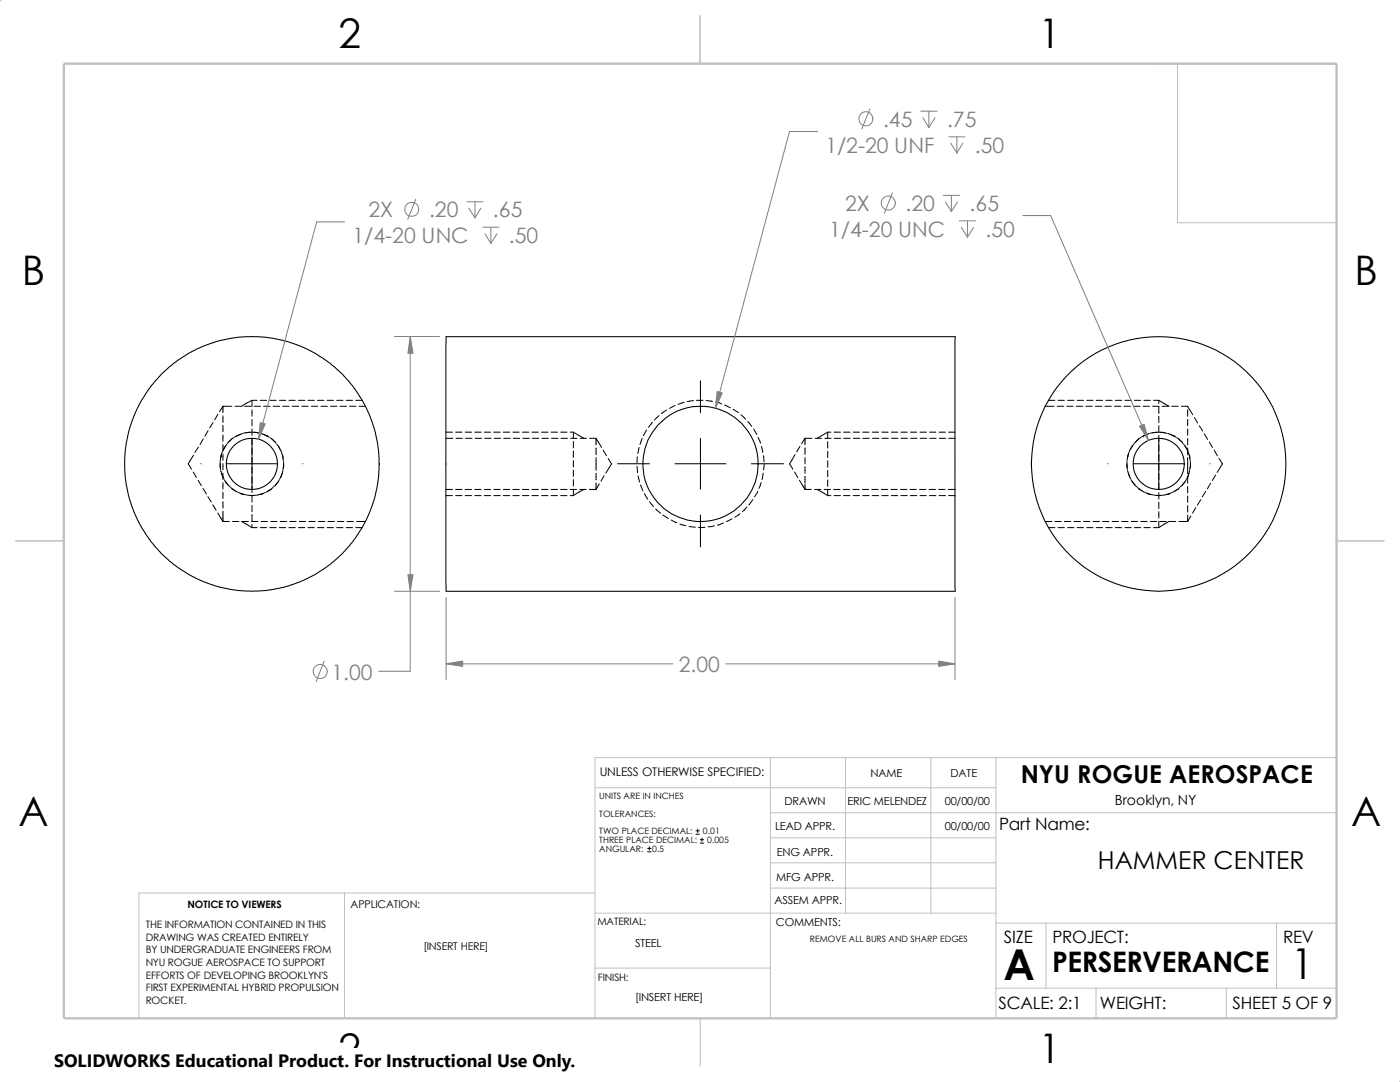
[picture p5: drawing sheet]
<svg xmlns="http://www.w3.org/2000/svg" width="279mm" height="216mm" viewBox="0 0 279 216" stroke-linecap="round" stroke-linejoin="round" font-family="sans-serif">
<g fill="none" stroke="#c0c0c0" stroke-width=".2">
<path d="M0 -.1l.2 .3M0 -.1v.3M.1 -.1l-.2 .2M-.1 0h.3M228.6 12.7h38.1v38.1M235 12.7v31.7h31.7M118.7 157.2h80.1M153.8 151.2v52M168.7 151.2v31M185.8 151.2v31M198.8 151.2v52M266.7 151.2h-148v52"/>
<path d="M68.7 178.2v25M118.7 178.2h-91v25M153.8 177.2h45M153.8 172.2h45M153.8 162.2h112.9M153.8 167.2h45M118.7 182.2h80.1M118.7 193.2h35.1M198.8 184.2h67.9M198.8 197.2h67.9M208.7 184.2v13M218.7 197.2v6"/>
<path d="M244.7 197.2v6M254.8 184.2v13M279.3 215.9h.1M279.3 215.8l.1 .1M279.4 215.8v.1M279.4 215.9h.1"/>
</g>
<path d="M139.7 3.2v9.5M139.7 3.1v9.6M3.1 107.9h9.6M266.7 107.9h9.5M139.7 203.2v9.5" fill="none" stroke="#c0c0c0" stroke-width=".21"/>
<path d="M12.7 12.7h254v190.5h-254z" fill="none" stroke="#c0c0c0" stroke-width=".47"/>
<g fill="none" stroke="#000" stroke-width=".2">
<path d="M50.3 79.9l-2.1 1.2h-1.3M50.3 79.9h1M50.3 79.9v1.3M51.9 79.9h1.3M53.8 79.9h1.3M55.8 79.9h1.2M57.7 79.9h1.2M59.6 79.9h1.2M61.5 79.9h1.2M63.4 79.9h1.2M65.3 79.9h1.2M67.2 79.9h1.3"/>
<path d="M69.1 79.9h1.3M71 79.9h1.3M138.4 79.9l-1.2 .2M139 79.9h1.3M139.8 76v6.4M140.9 79.9l1.3 .2M209.3 79.9h1.2M211.2 79.9h1.2M213.1 79.9h1.2M215 79.9h1.2M216.9 79.9h1.2M218.8 79.9h1.2"/>
<path d="M220.7 79.9h1.3M222.6 79.9h1.3M224.5 79.9h1.3M226.4 79.9h1.3M228.3 79.9h1.3M230.2 79.9h1.1M231.3 79.9l2 1.2M231.3 79.9v.6M38.6 94.2l.6 1.1M38.6 90.8l-1.1 1.8 .7 1M39.5 95.8l.7 1.1M39.6 89.2l-.7 1.1"/>
<path d="M40.1 92.5h.1M40.5 97.5l.7 1.1M40.6 87.6l-.7 1.1M41.5 99.1l.7 1.1M41.5 85.9l-.6 1.1M42.5 84.3l-.6 1.1M43.5 82.7l-.7 1.1M43.9 92.1v1M43.9 93.1l.1 .2M43.9 93.1l.1 .7M44.1 94l.3 1.1M44.1 91l-.1 .4"/>
<path d="M44.1 91l-.2 .9M44.2 94.4l.2 .7M44.2 90.7l-.1 .3M44.3 90.3l-.2 .7M44.4 95.1l.1 .1M44.4 95.1l.3 .5M44.5 81.1v1.2M44.5 83v1.2M44.5 84.9v1.2M44.5 86.8v1.3M44.5 88.7v1.3M44.5 90.6v1.3"/>
<path d="M44.5 92.5v1.3M44.5 94.4v1.3M44.5 96.3v1.3M44.5 98.2v1.3M44.5 81.1l-.7 1M44.5 81.1h1.8M44.8 95.8l.7 1M45 89.1l-.4 .6M45 89.1l-.6 1M45 96.1l.8 1M45 89v.1M45.2 92.5h10.1"/>
<path d="M45.3 88.6l-.3 .5M46 97.2l.4 .4M46.3 87.5l-.9 1M46.4 97.6l.6 .4M46.4 97.6l1 .6M46.7 87.3l-1 .8M47.2 87h.1M47.2 87l-.4 .2M47.5 98.3l.7 .3M48 98.4l.2 .2M48 86.7l-.8 .3M48.2 98.6l.5 .1"/>
<path d="M48.2 98.6l1 .2M48.4 86.5l-1.2 .5M48.8 81.1h1.3M49.2 86.3h2.1M49.2 86.3l-.2 .1M49.2 86.3l-.6 .1M49.4 98.8l.9 .1M49.8 86.2l-.6 .1M50.3 81.8v1.3M50.3 83.7v1.3M50.3 85.6v1.3M50.3 87.5v10.8"/>
<path d="M50.3 98.9v1.3M50.3 82.4h.1M50.6 98.8l-.3 .1M50.7 81.1h1.3M50.7 86.2l.6 .1M51.1 98.8l-.8 .1M51.3 98.8h.1M51.3 86.3l.7 .2M51.3 86.3l.2 .1M52.2 86.5l1.1 .5M52.3 98.6l-1 .2M52.3 98.6l-.6 .1"/>
<path d="M52.6 86.7l.7 .3M52.6 81.1h1.3M52.9 98.3l-.6 .3M53.3 87h.1M53.3 87l.4 .2M53.8 87.3l1 .8M54.1 97.6l-1 .6M54.2 87.6l.9 .9M54.5 97.2l-1 .8M54.5 81.1h1.3M55.2 88.6l.4 .5M55.5 96.2l-.9 .9"/>
<path d="M55.5 89l.1 .1M55.6 89.1l.5 1M55.6 89.1l.3 .6M55.7 95.8l-.8 1M56.1 95.1l-.3 .5M56.1 95.1l-.1 .1M56.2 90.3l.2 .7M56.3 94.4l-.2 .7M56.3 90.7l.1 .3M56.4 81.1h1.3M56.4 91l.2 .9M56.4 91l.1 .5"/>
<path d="M56.4 94l-.3 1.1M56.6 93.1l-.2 .8M56.6 92.1v1M56.6 93.1l-.1 .3M58.3 81.1h1.3M60.2 81.1h1.3M60.4 92.5h.1M62.1 81.1h1.3M64.1 81.1h1.2M66 81.1h1.2M67.9 81.1h1.2M69.8 81.1h1.2"/>
<path d="M71.7 81.1h1.2M89 87.5h1.4M89 97.7h1.3M89 98.9h1.3M89 86.2h1.3M90.9 97.7h1.3M90.9 98.9h1.3M90.9 86.2h1.3M91 87.5h1.3M92.8 97.7h1.3M92.8 98.9h1.3M92.8 86.2h1.3"/>
<path d="M92.9 87.5h1.3M94.7 97.7h1.3M94.7 98.9h1.3M94.7 86.2h1.3M94.8 87.5h1.3M96.6 97.7h1.3M96.6 98.9h1.3M96.6 86.2h1.3M96.7 87.5h1.3M98.6 97.7h1.2M98.6 98.9h1.2M98.6 86.2h1.2"/>
<path d="M98.6 87.5h1.3M100.5 97.7h1.2M100.5 98.9h1.2M100.5 86.2h1.2M100.5 87.5h1.3M102.4 97.7h1.2M102.4 98.9h1.2M102.4 86.2h1.2M102.4 87.5h1.3M104.3 97.7h1.2M104.3 98.9h1.2M104.3 86.2h1.2"/>
<path d="M104.4 87.5h1.2M106.2 97.7h1.2M106.2 98.9h1.2M106.2 86.2h1.2M106.3 87.5h1.2M108.1 97.7h1.2M108.1 98.9h1.2M108.1 86.2h1.2M108.2 87.5h1.2M110 97.7h1.3M110 98.9h1.3M110 86.2h1.3"/>
<path d="M110.1 87.5h1.2M111.9 97.7h1.3M111.9 98.9h1.3M111.9 86.2h1.3M112 87.5h1.2M113.8 97.7h1.3M113.8 98.9h.6M113.8 86.2h.6M113.9 87.5h1.2M114.4 86.2l2.1 1.3M114.4 86.2v1.3M114.4 88.1v1.3"/>
<path d="M114.4 90v1.3M114.4 91.9v1.3M114.4 93.8v1.3M114.4 95.7v1.3M114.4 97.6v1.3M115.7 97.7h1.3M115.8 87.5h1.3M116.5 97.7l-2.1 1.2M117.6 97.7h1.4M117.7 87.5h1.3l1.1 1.8M119 87.5v1.3M119 89.4v1.3"/>
<path d="M119 91.3v2.6M119 94.5v1.3M119 96.4v1.3M119.6 96.6l-.6 1.1M120.4 89.8l.6 1.1M120.6 94.9l-.7 1.1M121.4 91.5l.6 1.1-1.1 1.8M123.2 92.5h6.4M127.1 93l.2 1.3M127.2 91.1l-.1 1.3M127.3 95l.3 1.2M127.6 89.3l-.3 1.2"/>
<path d="M127.8 96.8l.5 1.2M128.1 87.5l-.4 1.2M128.6 98.5l.6 1.1M129 85.8l-.6 1.1M130.2 84.3l-.8 1M131.5 82.9l-.9 .9M133.1 81.8l-1.1 .7M134.7 92.5h10.2M134.7 80.9l-1.1 .6M136.5 80.3l-1.2 .4M139.8 87.5v10.1M142.8 80.2l1.2 .4"/>
<path d="M144.6 80.8l1.2 .6M146.3 81.7l1.1 .6M147.9 82.8l.9 .9M149.2 84.1l.8 1M149.9 92.5h6.5M150.2 99.7l-.7 1M150.4 85.6l.6 1.1M151.2 98l-.6 1.1M151.3 87.2l.5 1.2M151.9 96.3l-.4 1.2M152 89.1l.2 1.2M152.3 94.4l-.2 1.3"/>
<path d="M152.4 90.9l.1 1.3M152.5 92.5l-.1 1.3M157.6 92.6l.6 1M158.6 94.2l.6 1.1M158.7 90.7l-1.1 1.9M159.6 95.8l1.1 1.8M159.6 89.1l-.6 1.1M160.7 87.5v1.2M160.7 89.4v1.2M160.7 91.3v1.2M160.7 93.2v1.2M160.7 95.1v1.3"/>
<path d="M160.7 96.6v1.1M160.7 87.5h1.4M160.7 97.7h1.2M160.7 87.5l-.7 1M162.6 97.7h1.2M162.7 87.5h1.3M163.1 97.7l2.1 1.2M164.5 97.7h1.2M164.6 87.5h1.3M165.2 98.9h.6M165.2 86.2h.6M165.2 86.2l-2.1 1.3"/>
<path d="M165.2 86.2v1.3M165.2 88.1v1.3M165.2 90v1.3M165.2 91.9v1.3M165.2 93.9v1.2M165.2 95.8v1.2M165.2 97.7v1.2M166.4 97.7h1.2M166.5 98.9h1.2M166.5 86.2h1.2M166.5 87.5h1.3M168.3 97.7h1.2"/>
<path d="M168.4 98.9h1.2M168.4 86.2h1.2M168.4 87.5h1.3M170.2 97.7h1.2M170.3 98.9h1.2M170.3 86.2h1.2M170.3 87.5h1.3M172.1 97.7h1.3M172.2 98.9h1.2M172.2 86.2h1.2M172.2 87.5h1.3M174 97.7h1.3"/>
<path d="M174.1 98.9h1.2M174.1 86.2h1.2M174.1 87.5h1.3M175.9 97.7h1.3M176 98.9h1.2M176 86.2h1.2M176 87.5h1.3M177.8 97.7h1.3M177.9 98.9h1.3M177.9 86.2h1.3M177.9 87.5h1.3M179.7 97.7h1.3"/>
<path d="M179.8 98.9h1.3M179.8 86.2h1.3M179.8 87.5h1.3M181.6 97.7h1.3M181.7 98.9h1.3M181.7 86.2h1.3M181.7 87.5h1.3M183.5 97.7h1.3M183.6 98.9h1.3M183.6 86.2h1.3M183.6 87.5h1.3M185.4 97.7h1.3"/>
<path d="M185.5 98.9h1.3M185.5 86.2h1.3M185.5 87.5h1.3M187.3 97.7h1.3M187.4 98.9h1.3M187.4 86.2h1.3M187.5 87.5h1.2M189.2 97.7h1.4M189.3 98.9h1.3M189.3 86.2h1.3M189.4 87.5h1.2M208.6 81.1h1.8"/>
<path d="M211 81.1h1.3M212.9 81.1h1.3M214.8 81.1h1.3M216.7 81.1h1.3M218.6 81.1h1.3M220.5 81.1h1.3M221.1 92.5h.1M222.4 81.1h1.3M224.3 81.1h1.3M224.9 93.1l.1 .7M224.9 92.1v1M224.9 93.1l.1 .2"/>
<path d="M225 94l.4 1.1M225.1 91l-.2 .9M225.1 91l-.1 .4M225.2 94.4l.2 .7M225.2 90.7l-.1 .3M225.3 90.3l-.2 .7M225.4 95.1l.3 .5M225.4 95.1l.1 .1M225.8 95.8l.7 1M225.9 89.1l-.5 1M225.9 89.1l-.3 .6M226 96.1l.8 1"/>
<path d="M226 89l-.1 .1M226.2 92.5h10.1M226.2 81.1h1.3M226.3 88.6l-.4 .5M226.9 97.2l.4 .4M227.2 87.5l-.8 1M227.3 97.6l1.1 .6M227.3 97.6l.7 .4M227.7 87.3l-1 .8M228.1 81.1h1.3M228.2 87h.1M228.2 87l-.4 .2"/>
<path d="M228.5 98.3l.7 .3M228.9 98.4l.3 .2M228.9 86.7l-.7 .3M229.2 98.6l1 .2M229.2 98.6l.5 .1M229.4 86.5l-1.2 .5M230 81.1h1.3M230.2 86.3l-.7 .1M230.2 86.3l-.2 .1M230.3 98.8l1 .1M230.8 86.2l-.6 .1M231.3 82.4h.1"/>
<path d="M231.3 81.2v1.2M231.3 83.1v1.2M231.3 85v1.2M231.3 86.9v10.8M231.3 98.3v1.3M231.3 86.2l1 .1M231.3 86.2l-1.1 .1M231.6 98.8l-.3 .1M231.7 86.2l.6 .1M231.9 81.1h1.3M232.1 98.8l-.8 .1M232.3 86.3l.2 .1"/>
<path d="M232.3 86.3l.7 .2M233.1 86.5l1.2 .5M233.3 98.6l-1.1 .2M233.3 98.6l-.6 .1M233.6 86.7l.7 .3M233.8 81.1h1.3M233.9 98.3l-.6 .3M234.3 87h.1M234.3 87l.4 .2M234.8 87.3l1 .8M235.1 97.6l-1 .6M235.2 87.6l.9 .9"/>
<path d="M235.5 97.2l-1.1 .8M235.8 81.1l1.2 .1M236.2 88.6l.4 .5M236.4 96.2l-.8 .9M236.5 89l.1 .1M236.6 89.1l.3 .6M236.6 89.1l.5 1M236.7 95.8l-.8 1M237 81.1l1 1.7M237 81.8v1.3M237 83.7v1.3M237 85.6v1.3"/>
<path d="M237 87.5v1.3M237 89.4v1.3M237 91.3v3.2M237 95.2v1.2M237 97.1v1.2M237 99v1.2M237.1 95.1l-.1 .1M237.1 95.1l-.3 .5M237.2 90.3l.2 .7M237.3 94.4l-.2 .7M237.3 90.7l.1 .3M237.4 91v.5"/>
<path d="M237.4 94l-.3 1.1M237.4 91l.1 .9M237.6 92.1v1M237.6 93.1l-.1 .3M237.6 93.1l-.2 .8M238.4 83.3l.6 1.1M239.4 85l.6 1M239.6 99.7l-.6 1.1M240.3 86.6l.7 1.1M240.6 98l-.7 1.1M241.3 88.2l.7 1.1M241.4 92.5h.1"/>
<path d="M241.6 96.4l-.6 1.1M242.3 89.8l.7 1.1M242.6 94.8l-.7 1.1M243.3 91.5l.7 1.1M244 92.5l-1.1 1.8M42.5 100.7l.6 1.1M43.5 102.4l1 1.7M44.5 100.1v1.3M44.5 102v2.1M44.5 104.1h1.3M46.4 104.1h1.3M48.2 104.1l2.1 1.2"/>
<path d="M48.3 104.1h1.3M50.2 104.1h1.3M50.3 105.3h1M50.3 100.8v1.3M50.3 104.6v.7M50.3 102.7v1.3M51.9 105.3h1.3M52.1 104.1h1.3M53.8 105.3h1.3M54 104.1h1.3M55.8 105.3h1.2M55.9 104.1h1.3"/>
<path d="M57.7 105.3h1.2M57.8 104.1h1.3M59.6 105.3h1.2M59.7 104.1h1.3M61.5 105.3h1.2M61.6 104.1h1.3M63.4 105.3h1.2M63.5 104.1h1.3M65.3 105.3h1.2M65.4 104.1h1.3M67.2 105.3h1.3M67.4 104.1h1.2"/>
<path d="M69.1 105.3h1.3M69.3 104.1h1.2M71 105.3h1.3M71.2 104.1h1.7M129.6 100.1l.8 1M130.9 101.6l.9 .8M132.3 102.8l1.1 .7M133.9 103.8l1.2 .5M135.7 104.6l1.2 .3M137.5 105l1.3 .2M139.8 102.7v6.4M140.7 105.2h-1.3"/>
<path d="M142.6 104.9l-1.3 .2M144.4 104.4l-1.2 .4M146.1 103.5l-1.2 .6M147.7 102.5l-1.1 .7M149.1 101.2l-.9 .9M208.6 104.1h1.3M209.3 105.3h1.2M210.5 104.1h1.3M211.2 105.3h1.2M212.4 104.1h1.3M213.1 105.3h1.2M214.3 104.1h1.3"/>
<path d="M215 105.3h1.2M216.2 104.1h1.3M216.9 105.3h1.2M218.1 104.1h1.3M218.8 105.3h1.2M220 104.1h1.3M220.7 105.3h1.3M222 104.1h1.2M222.6 105.3h1.3M223.9 104.1h1.2M224.5 105.3h1.3M225.8 104.1h1.2"/>
<path d="M226.4 105.3h1.3M227.7 104.1h1.2M228.3 105.3h1.3M229.6 104.1h1.2M230.2 105.3h1.1M231.3 102.7h.1M231.3 100.2v1.3M231.3 102.1v1.3M231.3 104v1.3M231.5 104.1h1.2M233.3 104.1l-2 1.2M233.4 104.1h1.3"/>
<path d="M235.3 104.1h1.7M237 100.9v1.3M237 102.8v1.3M237.7 103l-.7 1.1M238.6 101.3l-.6 1.1M129.2 170h.7M129.2 169.3h.7M129.6 169v.6M138.9 166.5h.7M138.9 165.8h.7M139.2 165.4v.7M139.7 168.2h.7"/>
<path d="M139.7 167.6h.7M140.1 167.2v.7"/>
</g>
<g fill="none" stroke="#000" stroke-width=".21">
<path d="M75.7 92.5l-.4 4.4-.7 3-1.5 3.8-1.4 2.4a25.4 25.4 0 0 1-41.3 2.3 25.4 25.4 0 0 1 11.3-39.8 25.4 25.4 0 0 1 33.9 23.6l.1 .4M89 118h101.6M89 117.9v-50.7h101.6v50.7"/>
<circle cx="50.3" cy="92.6" r="5.1"/>
<circle cx="139.8" cy="92.6" r="11.5"/>
<circle cx="231.2" cy="92.6" r="25.4"/>
<circle cx="231.2" cy="92.6" r="5.1"/>
</g>
<g fill="none" stroke="#808080" stroke-width=".2">
<path d="M83 39.8l-1.6 4M163.2 26.2h-5.6l-14.8 55.2M173.6 21.7l-1.6 4M178.1 38.5l-1.6 4M183.8 22.2h3.2M184.2 23.5l1.2 1.9M185.4 22.2v3.2M186.6 23.5l-1.2 1.9M188.3 39h3.2M189.4 27.3h3.2M189.7 28.6l1.3 1.9M189.9 39v3.2"/>
<path d="M191 27.3v3.2M192.2 28.6l-1.2 1.9M68.7 44.3h-5.5l-11.6 43.3M93.2 40.3h3.2M93.6 41.5l1.2 2M94.8 40.3v3.2M96 41.5l-1.2 2M96.4 45.3h3.2M96.8 46.7l1.2 1.9M98 45.3v3.3M99.2 46.7l-1.2 1.9M188.7 40.3l1.2 1.9"/>
<path d="M191.1 40.3l-1.2 1.9M191.5 44.1h3.2M191.9 45.4l1.2 1.9M193.1 44.1v3.2M194.3 45.4l-1.2 1.9M204.1 43h5.6l19.5 44.9M78.7 67.1h9M81.9 67.1v66.8h-6.3M78.7 118h9M89 119.2v16.4M190.6 119.2v16.4M64.7 132l-1.6 4"/>
<path d="M89 132.5h45.3M144.8 132.5h45.8"/>
<circle cx="172.8" cy="23.7" r="1.41"/>
<circle cx="82.2" cy="41.8" r="1.41"/>
<circle cx="177.3" cy="40.5" r="1.41"/>
<circle cx="63.9" cy="134" r="1.41"/>
</g>
<g fill="#808080" stroke="#808080" stroke-width=".2">
<path d="M143.1 78.1l1 .3-1.3 3z"/>
<path d="M89 132.5l3.3-.6v1.1z"/>
<path d="M187.3 131.9l3.3 .6-3.3 .5z"/>
<path d="M81.9 67.1l.5 3.4h-1z"/>
<path d="M81.4 114.7h1l-.5 3.3z"/>
<path d="M51.9 84.3l1 .3-1.3 3z"/>
<path d="M227.4 85l.9-.3 .9 3.2z"/>
</g>
<path d="M10.8 209.2h104.1v6.7h-104.1z" fill="#fff"/>
<g font-size="8.5">
<text x="200.3" y="195.5">A</text>
<text x="257.6" y="195.3">1</text>
</g>
<g font-size="8.1">
<text x="67.6" y="9.7">2</text>
<text x="207.3" y="9.7">1</text>
<text x="4.4" y="56.9">B</text>
<text x="270.3" y="56.9">B</text>
<text x="3.7" y="164.9">A</text>
<text x="269.6" y="164.9">A</text>
<text x="67.6" y="212.1">2</text>
<text x="207.3" y="212.1">1</text>
</g>
<text font-size="5.6" x="210" y="193.9">PERSERVERANCE</text>
<g font-size="4.9">
<text x="203.7" y="156.2">NYU ROGUE AEROSPACE</text>
<text x="219.1" y="173.5">HAMMER CENTER</text>
</g>
<g font-size="4.2" fill="#808080">
<text x="176.2" y="25.4">.45</text>
<text x="189" y="25.4">.75</text>
<text x="164.7" y="30.4">1/2-20 UNF</text>
<text x="194.6" y="30.4">.50</text>
<text x="73.5" y="43.4">2X</text>
<text x="85.6" y="43.4">.20</text>
<text x="98.4" y="43.4">.65</text>
<text x="165.5" y="47.2">1/4-20 UNC</text>
<text x="168.7" y="42.1">2X</text>
<text x="180.7" y="42.1">.20</text>
<text x="193.5" y="42.1">.65</text>
<text x="196.7" y="47.2">.50</text>
<text x="70.4" y="48.5">1/4-20 UNC</text>
<text x="101.5" y="48.5">.50</text>
<text x="66.2" y="135.6">1.00</text>
<text x="135.5" y="134.1">2.00</text>
</g>
<text font-size="3.6" x="10.8" y="213">SOLIDWORKS Educational Product. For Instructional Use Only.</text>
<g font-size="3.4">
<text x="199.4" y="165.6">Part Name:</text>
<text x="200.4" y="188.1">SIZE</text>
<text x="210.1" y="188.1">PROJECT:</text>
<text x="256.1" y="188.1">REV</text>
<text x="199.3" y="201.3">SCALE: 2:1</text>
<text x="219.5" y="201.3">WEIGHT:</text>
<text x="246" y="201.4">SHEET 5 OF 9</text>
</g>
<text font-size="2.8" x="222.5" y="160.6">Brooklyn, NY</text>
<text font-size="2.4" x="119.7" y="154.9">UNLESS OTHERWISE SPECIFIED:</text>
<g font-size="2.2">
<text x="173.7" y="155">NAME</text>
<text x="189.7" y="155">DATE</text>
<text x="156.5" y="160.6">DRAWN</text>
<text x="169.1" y="160.6">ERIC MELENDEZ</text>
<text x="188.6" y="160.6">00/00/00</text>
<text x="154.7" y="165.6">LEAD APPR.</text>
<text x="188.6" y="165.6">00/00/00</text>
<text x="155" y="170.9">ENG APPR.</text>
<text x="154.9" y="175.7">MFG APPR.</text>
<text x="154.6" y="180.4">ASSEM APPR.</text>
<text x="154.9" y="184.9">COMMENTS:</text>
<text x="126.7" y="188.9">STEEL</text>
<text x="126.7" y="199.8">[INSERT HERE]</text>
</g>
<g font-size="2.1">
<text x="70" y="181.2">APPLICATION:</text>
<text x="84.5" y="189.7">[INSERT HERE]</text>
</g>
<g font-size="2">
<text x="29.1" y="185.2">THE INFORMATION CONTAINED IN THIS</text>
<text x="37.4" y="181.2">NOTICE TO VIEWERS</text>
<text x="119.3" y="184.6">MATERIAL:</text>
<text x="29.1" y="187.7">DRAWING WAS CREATED ENTIRELY</text>
<text x="29.1" y="190.2">BY UNDERGRADUATE ENGINEERS FROM</text>
<text x="29.1" y="192.7">NYU ROGUE AEROSPACE TO SUPPORT</text>
<text x="29.1" y="195.3">EFFORTS OF DEVELOPING BROOKLYN'S</text>
<text x="29.1" y="197.8">FIRST EXPERIMENTAL HYBRID PROPULSION</text>
<text x="119.3" y="195.7">FINISH:</text>
<text x="29.1" y="200.3">ROCKET.</text>
</g>
<g font-size="1.7">
<text x="119.6" y="159.4">UNITS ARE IN INCHES</text>
<text x="119.6" y="163">TOLERANCES:</text>
<text x="119.6" y="166.5">TWO PLACE DECIMAL:</text>
<text x="140.3" y="166.5">0.01</text>
<text x="119.6" y="168.3">THREE PLACE DECIMAL:</text>
<text x="119.6" y="170">ANGULAR:</text>
<text x="130.1" y="170">0.5</text>
<text x="141.1" y="168.3">0.005</text>
<text x="161.6" y="187.9">REMOVE ALL BURS AND SHARP EDGES</text>
</g>
</svg>
